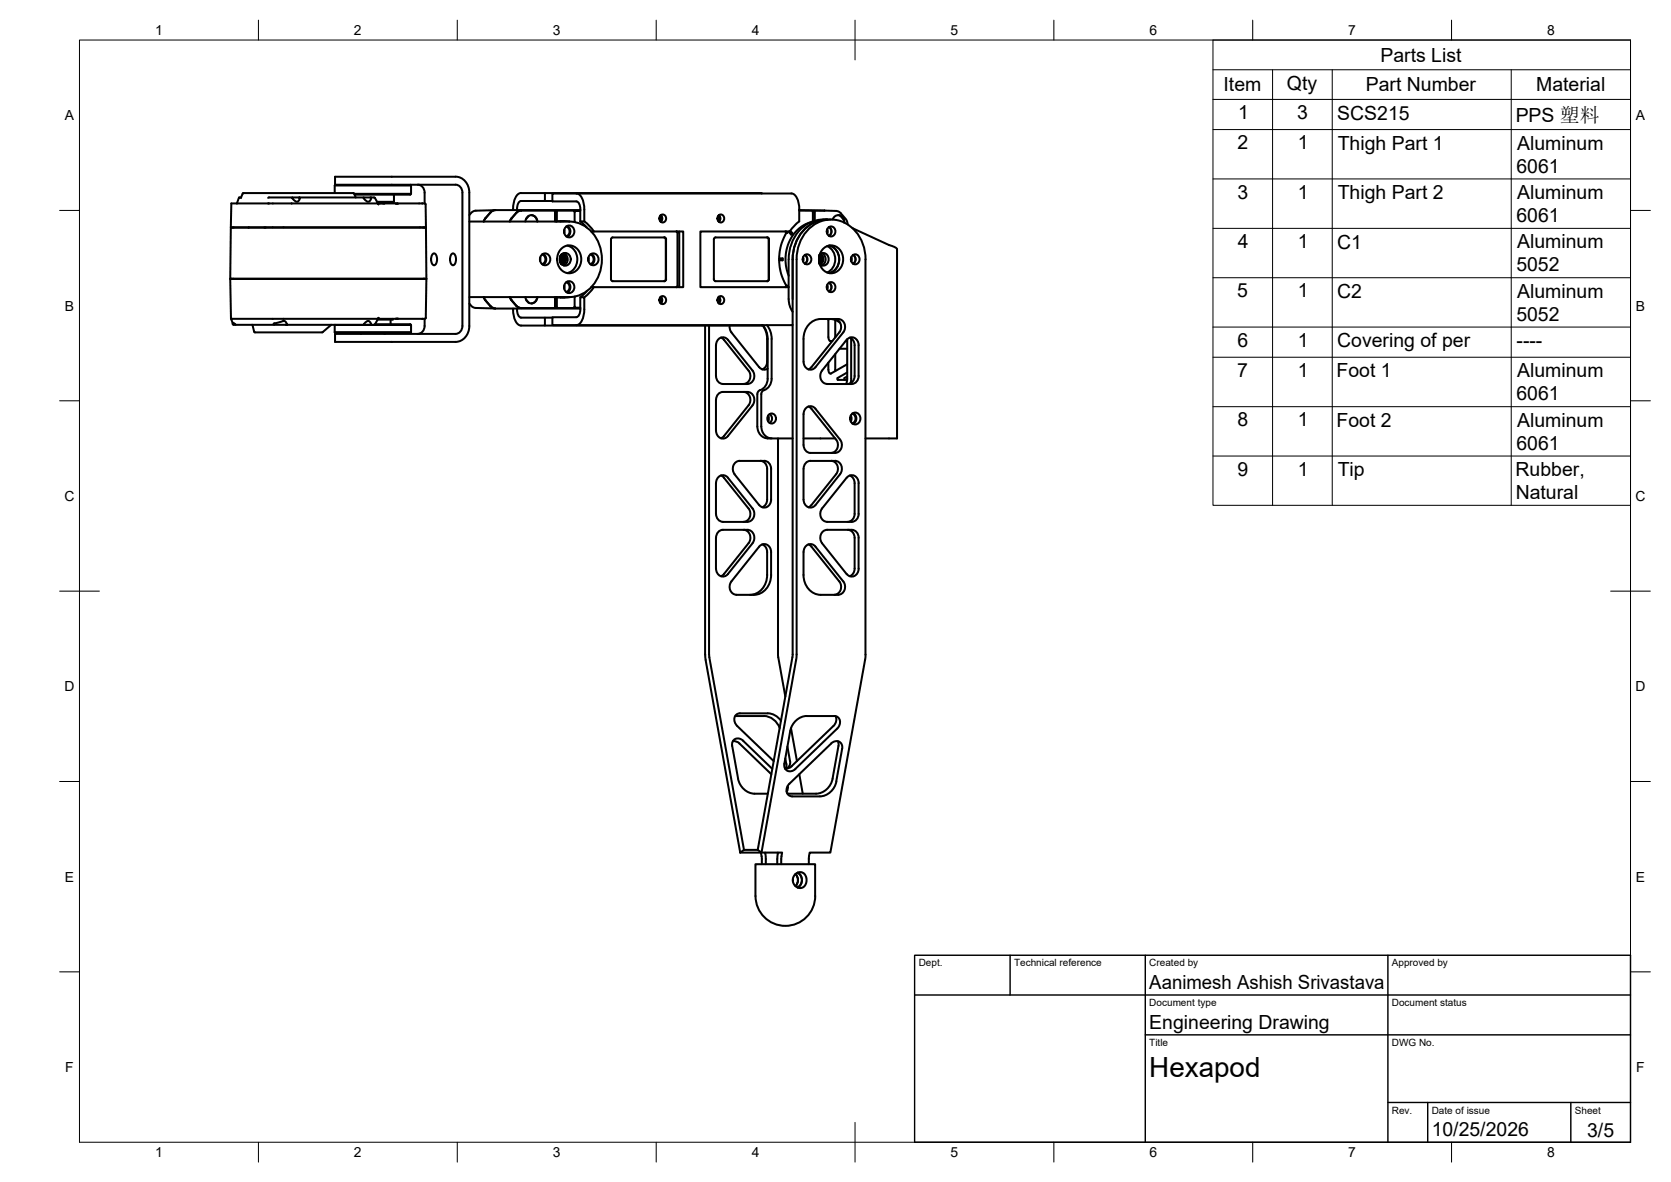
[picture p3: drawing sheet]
<svg xmlns="http://www.w3.org/2000/svg" width="420mm" height="297mm" viewBox="0 0 420 297" stroke-linecap="round" stroke-linejoin="round" font-family="sans-serif">
<!-- layer: Visible -->
<g fill="none" stroke="#000" stroke-width=".51">
<path d="M58 57.2h49.1l.1 12.8h-49.3zM58.7 57.1v.1M59.6 51.1h13.7M60.6 49.6l-.6 .1-.4 1.4M62.5 57.1v.1M66.5 57.1v.1M66.8 57.1v.1M67.7 49.6l-.3 .1M67.7 49.6h26.3l1.2 1.8-.3-.3h-21.6M73.3 51.1h.1M73.5 49.6l.1 .3a1.14 1.14 0 0 0 1.3 .7l.5-.7-.2-.3M84.2 46.6h19.2"/>
<path d="M84.3 46.4l-.1 .2v1.9M89.1 48.7h14.3M89.4 49.6l-.5-1.1h-27.7l-.6 1.2M91.4 49.6l.1 .3M93.1 49.6l.2 .3-.4 .7a1.11 1.11 0 0 1-1.4-.7M94.8 50.7h4.3M95.1 50.9l-.1 .2h11.2M95.3 50.9l-.2 .1M95.3 51v.1M95.8 50.9l-.1 .2M95.9 50.9l-.1 .1M95.9 51l-.1 .1"/>
<path d="M96.2 50.9l-.1 .2M96.3 50.9l-.1 .1M96.3 51v.1M96.5 51.1l.1-.1-.1 .1M96.6 50.9v.1M96.8 50.9l-.2 .2zM99.1 48.9v1.8l-.3 .2h-3.9M99.9 51.1l.1 .1-.5-.1M103.2 46.4l.2 .2M103.4 46.6v2.1a2.85 2.85 0 0 1-2.1 .2h-12.1M105 46.4a1.88 1.88 0 0 1 1.8 2v2.7h-.6M106.2 51.1h.1"/>
<path d="M106.4 57.1v.1M106.8 57.1v.1M106.8 51.1l.2 .3 .1 5.7h-49.1l.2-6h1.4M114.5 44.4h-30.3v2h30.3M114.5 44.4a3.8 3.8 0 0 1 3.5 4v33.5a3.8 3.8 0 0 1-3.5 4h-30.3v-2h30.3a1.88 1.88 0 0 0 1.8-2v-33.5a1.88 1.88 0 0 0-1.8-2M118 55.7h3.6M121.6 55.7h21.5a8.9 8.9 0 0 1 8.2 9.5 8.9 8.9 0 0 1-8.2 9.5h-21.5M123.3 53.4l-1.3 1.5-.4 .8M123.4 53.4l-1.3 1.5-.5 .7M124.5 52.8l-5.1 .2-.8 .3-.6 .7M124.5 52.8l-.6 .2-.6 .4M129 52.5v.3"/>
<path d="M129.8 53.5l-1.6 2.2M130 52.5a1.95 1.95 0 0 1 1-2h6v-2h-6a3 3 0 0 0-1.9 3.1l-.1 .9M130 52.5v.3M131.1 52.9l-.7 .2-.5 .4M132.1 55.7a1.51 1.51 0 0 1 1.5-1.6 1.51 1.51 0 0 1 1.5 1.6M133 54.2l-.8 .9M133.6 54.1a1.6 1.6 0 0 1 1.5 1.6M137 48.5l54.5 .1M137 50.5h1.9M139.9 53l.1 2.6M139.9 53.1l-.4-.1 .1 2.7M139.9 53.1v2.5"/>
<path d="M140.8 55.7h2.4M141.9 57.7v.9M142 55.6l-2.2 .1M142.3 57a1.44 1.44 0 0 1 2.1 .6 1.44 1.44 0 0 1-.9 2 1.47 1.47 0 0 1-1.6-.9 1.47 1.47 0 0 1 .4-1.7zM142.4 56.9a1.31 1.31 0 0 1 .8 1.3 1.31 1.31 0 0 1-.8 1.2M142.6 56.8a1.58 1.58 0 0 1 0 2.7M144.5 55.7v.1M144.5 53.2h.1M144.9 48.6a3 3 0 0 1 2 3.1v3.9M145.9 52.8h-21.3l-.7 .1-.5 .5M145.9 52.9h-14.9l-.6 .2-.6 .4M145.9 53h-1.6l.2 .1v2.6"/>
<path d="M145.9 55.6h1M145.9 55.6l1.6 1.6M146.9 55.6l1.3 1.2 1.1 1.4M148.7 58.2h.6M149.3 58.2h22.5v14h-22.5M166 54.3l.2 .6-.2 .6M166 54.2a.9 .9 0 0 1 1.3 .1 .9 .9 0 0 1 0 1.2 .9 .9 0 0 1-1.3 .1 1.13 1.13 0 0 1 0-1.4zM166.1 54.1l.4 .8-.4 .8M167 59.7l.4 .5v10l-.4 .5M167 59.7h-12.9l-.5 .5v10l.2 .4 13.2 .1M167.1 59.7l.4 .5M170 58.2h.1"/>
<path d="M170.1 58.2l.2 .2v13.6l-.2 .1M170.2 58.2h.1M170.3 58.3h.1M170.8 58.2v14M179.7 59.7h13.4l.3 .5-.1 10.2-.4 .3-13.2-.1-.2-.4v-10zM180.6 54.3l.2 .6-.2 .6M180.6 54.2a.9 .9 0 0 1 1.3 .1 .9 .9 0 0 1 0 1.2 .9 .9 0 0 1-1.3 .1 1.13 1.13 0 0 1 0-1.4zM180.7 54.1l.4 .8-.4 .8M192.9 59.7l.3 .2 .1 .3v10l-.4 .5M197.4 58.2h.1M197.5 58.2l.3 .3-1.4 3.2-.5 3.2 .1 2.2 .4 1.6 1.4 3.1-.4 .4M197.7 58.2v.1"/>
<path d="M198.7 58l.5 .6M198.7 58l.5 .6-.3 .4-.7-.8M199 48.6h-60.1v2h6a1.65 1.65 0 0 1 1 2v3M199 48.6a3 3 0 0 1 1.9 3.1l.1 3.9-1.3 1.2-1.1 1.4h-22.5v14l22.2-.1M199.2 58.6l-.3 .4M201 52.9h6.3l3.4 .2 .5 .2 1.5 1.8 .4 1.3M201 52.8l6.3 .1M203.8 55.8a9.8 9.8 0 0 0-5.8 12.6l.3 .9M204.8 55.5v-2.4l-.5-.1 .1 2.6M204.8 53v2.5M208 55.2a9.2 9.2 0 0 0-8.6 8.7l-.2 101.3M208 57.7v.9"/>
<path d="M208.3 57.1a1.16 1.16 0 0 1 1.8 1.1 1.16 1.16 0 0 1-1.8 1 1.38 1.38 0 0 1 0-2.1zM208.5 57a1.36 1.36 0 0 1 0 2.3M209 55.2a9.4 9.4 0 0 0-10.7 10M209.4 55.2a1.51 1.51 0 0 1 1.8-1.1 1.51 1.51 0 0 1 1.1 1.8M210.7 54.1l.5 .1 .9 1 .1 .7M214.4 57.3l10.5 4.7 .7 .7v47.5h-8M58.7 70v.1M95.2 79.9l-.9 1.6M95.2 79.9l-.3 .2M106.5 70v.1M106.8 70v.1M107.1 79.9l.1-9.8h-49.3l.2 10 .4 1.1"/>
<path d="M107.1 79.9l-.3 .2M108.9 63.8l.2-.1a1.86 1.86 0 0 1 0 3 1.93 1.93 0 0 1-.2-2.9zM113.7 63.8l.2-.1a1.86 1.86 0 0 1 0 3 1.93 1.93 0 0 1-.2-2.9zM118 76.3l.6 .7 .8 .4 5.1 .1M118 74.7h3.6M121.6 74.6l.2 .6 1.5 1.7M121.6 74.7l.5 .8 1.3 1.4M123.3 76.9l.6 .5 .6 .1M123.4 76.9l.5 .5 .7 .1M124.6 77.5h21.3M128.2 74.7l.4 .7M128.5 75.4l1.3 1.4"/>
<path d="M128.6 75.4l1.2 1.4M129 77.5v.3a4.4 4.4 0 0 0 1.6 3.9l6.4 .1v-2M129.8 76.8l.6 .5 .6 .1h14.9M129.9 76.8l.5 .5 .7 .1M130 77.5v.3a2 2 0 0 0 1 2h7.9M132.1 74.7a1.51 1.51 0 0 0 1.5 1.5 1.51 1.51 0 0 0 1.5-1.5M132.2 75.2l.8 .9M135.1 74.7a1.65 1.65 0 0 1-1.5 1.5M135.8 64.7v.9M136.3 63.9a1.31 1.31 0 0 1 .8 1.3 1.31 1.31 0 0 1-.8 1.2M136.3 64a1.44 1.44 0 0 1 2 .6 1.44 1.44 0 0 1-.8 2 1.47 1.47 0 0 1-1.7-.9 1.47 1.47 0 0 1 .5-1.7zM136.5 63.8a1.58 1.58 0 0 1 0 2.7"/>
<path d="M138.9 79.7h6a1.62 1.62 0 0 0 1-2v-3h1a10.7 10.7 0 0 1-.7 6.1l-.8 .8-.5 .1h-6zM139.6 74.7l-.1 2.6h.4M139.8 74.7l2.2 .1M139.9 74.7v2.6M140 74.7l-.1 2.6M140.8 64.7v.9v-.9M140.9 64.5l.1 .8-.2 .5 .2-.5zM140.9 64.4l.3 .9-.3 .7M140.9 64.3l.3 1-.3 .7M141 64.2l.3 .7v.6l-.3 .6 .3-.8v-.5zM141 62.7a3 3 0 0 1 3.5-.7 3 3 0 0 1 1.7 3.2 3 3 0 0 1-2 3.2 3 3 0 0 1-3.6-1.3 3.9 3.9 0 0 1 .4-4.4zM141 64.2l.3 .3 .2 .9-.5 .8"/>
<path d="M141.1 64.1l.3 .5 .1 .7-.5 .9M141.1 64.1l.4 .5 .1 .7-.5 .9M141.1 64l.6 .6 .1 .8-.2 .5-.5 .4 .4-.4 .3-.7-.2-.7zM141.2 64l.5 .4 .2 .7-.2 .8-.5 .4 .6-.6 .1-.6-.2-.8zM141.2 63.9l.6 .3 .2 .8M141.3 63.9a1.54 1.54 0 0 1 2.2 .7 1.54 1.54 0 0 1-.9 2.1 1.58 1.58 0 0 1-1.8-.9 1.58 1.58 0 0 1 .5-1.9zM141.4 63.8l.5 .4 .3 .6-.1 .7-.3 .5M141.5 63.7l.6 .6 .2 1-.2 .7-.7 .5M141.7 63.6a1.68 1.68 0 0 1 1 1.6 1.68 1.68 0 0 1-1 1.5M141.9 71.7v.9M142 65l-.2 .9-.6 .5 .6-.4M142.1 65l-.3 1"/>
<path d="M142.3 70.9a1.44 1.44 0 0 1 2.1 .7 1.44 1.44 0 0 1-.9 2 1.47 1.47 0 0 1-1.6-.9 1.47 1.47 0 0 1 .4-1.8zM142.4 70.9a1.31 1.31 0 0 1 .8 1.3 1.31 1.31 0 0 1-.8 1.2M142.6 61.7a3.6 3.6 0 0 1 2.6 3.5 3.6 3.6 0 0 1-2.6 3.4M142.6 70.8a1.58 1.58 0 0 1 0 2.7M143.2 74.7h-2.4M144.3 77.3h1.6M144.5 74.6v2.6l-.2 .2M144.5 77.1h.1M144.5 74.5v.1M147.5 73.2l-1.6 1.5M147.9 65.4h.1M147.9 64.9h.1"/>
<path d="M147.9 64.7v.9M148.4 63.9a1.31 1.31 0 0 1 .9 1.3 1.31 1.31 0 0 1-.9 1.2M148.4 64a1.44 1.44 0 0 1 2.1 .6 1.44 1.44 0 0 1-.9 2 1.47 1.47 0 0 1-1.6-.9 1.47 1.47 0 0 1 .4-1.7zM148.7 72.2h.6M148.7 63.8a1.58 1.58 0 0 1 0 2.7M149.3 72.2l-1.1 1.4-1.3 1.1M166 74.8l.2 .6-.2 .6M166 74.7a.9 .9 0 0 1 1.3 .1 .9 .9 0 0 1 0 1.2 .9 .9 0 0 1-1.3 .1 1.13 1.13 0 0 1 0-1.4zM166.1 74.6l.4 .8-.4 .8M167.5 60.2v10M167.5 70.2l-.4 .5M170.1 72.2h-.1"/>
<path d="M170.1 72.1v.1M170.2 72.1v.1M180.6 74.8l.2 .6-.2 .6M180.6 74.7a.9 .9 0 0 1 1.3 .1 .9 .9 0 0 1 0 1.2 .9 .9 0 0 1-1.3 .1 1.13 1.13 0 0 1 0-1.4zM180.7 74.6l.4 .8-.4 .8M195.9 64.9h.9v.5h-.9M196.8 64.9v.5M197.7 72.1v.1M198.3 65.2v10M198.3 75.2l.3 1.7 .7 1.5M201.9 64.7v1M202.3 64.2a1.16 1.16 0 0 1 1.7 1 1.16 1.16 0 0 1-1.7 1 1.38 1.38 0 0 1 0-2z"/>
<path d="M202.4 64.1a1.36 1.36 0 0 1 0 2.2M205.9 65v.3M205.9 64.9v.5M206 64.6l.1 .3-.1 .8zM206 64.4l.2 .7-.2 .8M206 64.2l.4 .9-.4 1 .4-.9-.4-1M206.1 64.1l.3 .4 .2 .6-.1 .5-.4 .6 .4-1-.1-.6zM206.1 64l.6 .4 .2 .6-.3 1-.5 .3 .6-.5 .1-.5-.2-1zM206.1 64l.5 .6 .1 .7-.2 .6-.4 .4M206.2 63.9a1.54 1.54 0 0 1 2.1 .5 1.54 1.54 0 0 1-.6 2.1 1.24 1.24 0 0 1-1.5 0M206.2 63.8l.6 .5 .3 .9-.3 .8-.7 .4M206.6 63.6a1.68 1.68 0 0 1 1 1.6 1.68 1.68 0 0 1-1 1.5"/>
<path d="M206.8 62.7a3 3 0 0 1 3.5-.7 3 3 0 0 1 1.7 3.2 3 3 0 0 1-2 3.2 3 3 0 0 1-3.6-1.3 3.9 3.9 0 0 1 .4-4.4zM208 61.9a3.7 3.7 0 0 1 2 3.3 3.7 3.7 0 0 1-2 3.3M208 71.7v.9M208.3 71.1a1.16 1.16 0 0 1 1.8 1.1 1.16 1.16 0 0 1-1.8 1 1.38 1.38 0 0 1 0-2.1zM208.5 61.7a3.6 3.6 0 0 1 2.5 3.5 3.6 3.6 0 0 1-2.5 3.4M208.5 71a1.36 1.36 0 0 1 0 2.3M214 64.7v1M214.4 64.2a1.16 1.16 0 0 1 1.7 1 1.16 1.16 0 0 1-1.7 1 1.38 1.38 0 0 1 0-2zM214.5 64.1a1.36 1.36 0 0 1 0 2.2M58.1 80.1h36.8M58.5 81.2l.2 .4M58.5 81.2l.3 .1"/>
<path d="M58.7 81.6h13.3M58.8 81.2l.4 .4M63.5 81.6l.4 1.8 .2 .1M64.1 83.5h16.9M69 81.2l-.2 .2 .2 .2M71.2 80.7l-2.2 .6M71.2 80.7a.94 .94 0 0 1 .9 .8M72.1 81.5l-.1 .1h19.5l.1-.2a1.07 1.07 0 0 1 1.3-.7l.4 .7-.2 .2M83.3 81.6l-2.3 1.9M84.2 83.5a2.93 2.93 0 0 0 2.1 .2h15a2.93 2.93 0 0 0 2.1-.2M84.2 83.5h19.2M84.2 81.7h19.2"/>
<path d="M84.2 81.7v1.8M84.2 81.6v.1M90.8 83.7v.2M91.5 81.6h2.6M94.1 81.6l9.1-.1 .2 .2v1.8M95.1 80.1h11.7M96.8 83.7v.2M98.2 80.3v1.2M98.8 80.1v.2h-3.9M100 80.1h-.5M106.8 80.1a3.4 3.4 0 0 1-.9 3.5l-.9 .3M177.3 81.8v82.7"/>
<path d="M178.3 81.8v82.7M181.3 84.8l.7 .6M181.8 98.5a1.91 1.91 0 0 0-1.8 2v7.7a1.71 1.71 0 0 0 1 1.8 1.71 1.71 0 0 0 2-.4l6.2-7.7a2.06 2.06 0 0 0-1.3-3.4h-6.1M182 85.4l6.2 7.7M183 85.4l6.2 7.7M183 85.4a1.71 1.71 0 0 0-2-.5 1.71 1.71 0 0 0-1 1.9v7.7a1.91 1.91 0 0 0 1.8 2M183.5 81.8l.1 1.1 .3 .6M183.9 83.5l7 8.8a1.57 1.57 0 0 0 2.1 .3M187 98.5a2.05 2.05 0 0 1 1.2 3.4l-6.2 7.7-.7 .5M188.2 93.1a2.05 2.05 0 0 1-1.2 3.4M189.2 93.1a2.05 2.05 0 0 1-1.3 3.4h-6.1M190.4 99v8.2"/>
<path d="M191.4 99v8.2a2.85 2.85 0 0 0 2.6 3M191.5 81.7l-54.5 .1M191.7 81.7l.6 1 .6 1.8v6.4a2.01 2.01 0 0 1-1.2 1.9M191.8 81.7l.7 1 .5 1.8v10.7a3.1 3.1 0 0 1-2.2 3l-.4 .8M192.1 98.1a.99 .99 0 0 0-.7 .9M192.8 81.7l.9 1.6 .3 1.9M194 85.2v10a2.95 2.95 0 0 1-1.9 2.9M199.3 81.7h-54.4M203.6 81.3a4 4 0 0 1 2.8-1.1h4.4a2.05 2.05 0 0 1 1.2 3.3l-7 8.8a1.71 1.71 0 0 1-2 .4 1.71 1.71 0 0 1-.9-1.8l-.1-5.7a5.4 5.4 0 0 1 1.6-3.9zM206.7 93.1a2.05 2.05 0 0 0 1.3 3.4h6.2a1.91 1.91 0 0 0 1.7-2M208.3 80.4v4.3M208.3 91.2v1.7"/>
<path d="M208.3 92.9l.2 .8 .4 .2M208.3 84.7a.9 .9 0 0 0 .5 1M208.3 80.2v.2M208.7 80.2l1.3 .2 1.2 .7M208.8 85.7h.5M209.7 80.2h.2M209.8 80.2a2.05 2.05 0 0 1 1.2 3.3l-7 8.8-.7 .5M210 89v4.2M210 80.4v4.4M210.7 95.5h2.3M211.1 87.6h1.9M212.6 85.7h.4"/>
<path d="M212.9 85.4l-6.2 7.7M212.9 85.4a1.71 1.71 0 0 1 2-.5 1.71 1.71 0 0 1 1 1.9M213 94.6l-.6 .4v.4M213 93.6l-2.4 1.4 .1 .4M213 85.2v10l-.2 1.3M213 91.5l-4.1 2.4M213.7 84.8a1.96 1.96 0 0 1 1.2 2v7.7a1.88 1.88 0 0 1-1.7 2M214 85v10.5l-.2 .8M215.9 86.8v7.7M181.3 119.5l.7 .6 6.2 7.7a2.04 2.04 0 0 1-1.2 3.3M186 115.8h6.2M186 115.8a2.08 2.08 0 0 0-1.3 3.4l6.2 7.7a1.71 1.71 0 0 0 2 .5 1.71 1.71 0 0 0 1-1.8"/>
<path d="M190.4 107.2a2.85 2.85 0 0 0 2.6 3M191.2 115.8a1.88 1.88 0 0 1 1.7 2v7.8M192.2 115.8a1.88 1.88 0 0 1 1.7 2v7.8M193 110.2h6.3M193.2 104.4l.1 .8-.1 .7M193.4 104.2a1.16 1.16 0 0 1 1.7 1 1.16 1.16 0 0 1-1.7 1 1.38 1.38 0 0 1 0-2zM193.5 104.1a1.36 1.36 0 0 1 0 2.2M195.6 110.2l.1 55M202 110.2h8M202.8 102.4a1.54 1.54 0 0 1 2.2 .3l6.2 7.8a2.05 2.05 0 0 1-1.2 3.3h-6.2a1.88 1.88 0 0 1-1.7-2v-7.7a2.11 2.11 0 0 1 .7-1.7zM203.3 102.2l.7 .5 6.2 7.8a2.05 2.05 0 0 1-1.2 3.3M203.8 115.8h6.2"/>
<path d="M203.8 115.8a1.88 1.88 0 0 0-1.7 2l-.1 7.8M209 115.8a2.05 2.05 0 0 1 1.2 3.4l-6.2 7.7-.7 .6M210 115.8a2.05 2.05 0 0 1 1.2 3.4l-6.2 7.7a1.71 1.71 0 0 1-2 .5 1.71 1.71 0 0 1-.9-1.8M213.7 119.5a1.96 1.96 0 0 1 1.2 1.9M213.9 104.4a1.42 1.42 0 0 1 0 1.5M214.3 103.9a1.31 1.31 0 0 1 .8 1.3 1.31 1.31 0 0 1-.8 1.2M214.3 104a1.44 1.44 0 0 1 2 .6 1.44 1.44 0 0 1-.8 2 1.47 1.47 0 0 1-1.7-.8 1.47 1.47 0 0 1 .5-1.8zM214.5 103.8a1.58 1.58 0 0 1 0 2.8M180 121.4v7.7a1.88 1.88 0 0 0 1.8 2M180 121.4a1.71 1.71 0 0 1 1-1.8 1.71 1.71 0 0 1 2 .5l6.2 7.7a2.05 2.05 0 0 1-1.3 3.3l-6.1 .1M181.8 133.1a1.91 1.91 0 0 0-1.8 2.1v7.7a1.71 1.71 0 0 0 1 1.8 1.71 1.71 0 0 0 2-.5l6.2-7.7a2.06 2.06 0 0 0-1.3-3.4h-6.1M187 133.1a2.05 2.05 0 0 1 1.2 3.4l-6.2 7.7-.7 .6"/>
<path d="M191.7 136.8a1.96 1.96 0 0 1 1.2 1.9v5.8M192.9 125.6a2.01 2.01 0 0 1-1.2 1.9M203.3 136.8l.7 .6 7 8.7M212.9 120.1l-6.2 7.7a2.05 2.05 0 0 0 1.3 3.3l6.2 .1a1.91 1.91 0 0 0 1.7-2.1M212.9 120.1a1.71 1.71 0 0 1 2-.5 1.71 1.71 0 0 1 1 1.8M213.2 133.1a1.88 1.88 0 0 1 1.7 2.1v7.7a2.01 2.01 0 0 1-1.2 1.9M214.9 121.4v7.7a1.88 1.88 0 0 1-1.7 2M215.9 121.4v7.7M215.9 135.2v7.7M215.9 135.1a1.88 1.88 0 0 0-1.7-2h-6.2a2.05 2.05 0 0 0-1.3 3.4l6.2 7.8M183.9 146.1a2.05 2.05 0 0 0 1.3 3.4h4.3M192.9 144.5a4.7 4.7 0 0 1-4.3 5"/>
<path d="M193.9 144.5a4.7 4.7 0 0 1-4.3 5M193.9 144.5v-5.8a1.71 1.71 0 0 0-1-1.8 1.71 1.71 0 0 0-2 .5l-7 8.7M202 144.5a4.7 4.7 0 0 0 4.4 5h4.4a2.07 2.07 0 0 0 1.2-3.4M202 144.5l.1-5.8a1.71 1.71 0 0 1 .9-1.8 1.71 1.71 0 0 1 2 .5l7 8.7M211 146.1a2.05 2.05 0 0 1-1.2 3.4M215.9 142.9a1.71 1.71 0 0 1-1 1.8 1.71 1.71 0 0 1-2-.5M177.3 164.5l.1 1.3M177.4 165.8l8.7 48.5M178.3 164.5l.1 .7M178.4 165.2l8.7 48.4M185.1 179.9h7M185.1 179.9l-.2 .1"/>
<path d="M192.1 179.9a4.5 4.5 0 0 1 4 3.1M195.7 165.2l1.8 9.9M199.2 165.2l-8.7 48.4M200.2 165.8l-8.7 48.5M200.2 165.8l.1-100.6a9.6 9.6 0 0 1 7.6-10 8.8 8.8 0 0 1 9.5 7.5l.2 2.5v100l-8.8 49.1h-5.2l-.2 2.9M202.8 179.9h7M202.9 179.9a4.5 4.5 0 0 0-4.2 3.8M209.8 179.9a1.74 1.74 0 0 1 1.4 1.4 1.74 1.74 0 0 1-.7 1.8M210.1 180a2.11 2.11 0 0 1-.5 2.4l-10.6 10.2M184.3 186.3l1 .1 .6 .4 8.1 7.8M186.9 186.2l7.3 7M186.9 186.2a1.56 1.56 0 0 0-1.9-.5 1.56 1.56 0 0 0-.9 1.8l1.5 8.2a4.5 4.5 0 0 0 4.1 3.8h3.4"/>
<path d="M196.4 181.1l-1.3-1.2-1.5-.6h-7.5a1.74 1.74 0 0 0-1.5 1.3 1.74 1.74 0 0 0 .8 1.8l9.1 8.9M197.5 190.6l.2 1.4M197.7 192l-.1 1.1M198 199.4l.2 .1M198 187.6l.7 3.7a1.5 1.5 0 0 1-1.2 1.9M198.1 197.5v.8l-.3 .6M198.5 197a1.74 1.74 0 0 0-.8 1.8 1.74 1.74 0 0 0 1.5 1.3h6.9M198.7 183.7l-1.5 8.3a1.56 1.56 0 0 0 .9 1.7 1.56 1.56 0 0 0 1.9-.5M198.9 183l1.5 8.3M199 192.6l-.6 .4-1 .1M201 194.6l.8 4.9M210.3 196.4l1.5-8.3a1.56 1.56 0 0 0-.9-1.8 1.56 1.56 0 0 0-1.9 .5l-10.5 10.2"/>
<path d="M210.3 196.4a4.5 4.5 0 0 1-4.1 3.7M210.5 183.1l-10.5 10.1M210.7 186.3l.2 .8-1.5 8.6a4.5 4.5 0 0 1-4.2 3.8h-7M189.9 217.2h15.1v8a7.5 7.5 0 0 1-7.5 7.5 7.5 7.5 0 0 1-7.6-7.5zM190.5 213.6l1 .7h5.2l-.3 2.9M190.5 213.6h-3.4l-1 .7M191.3 214.3l.3 2.9M191.4 214.2l-5.3 .1M192.4 214.3l.2 2.9M195.6 214.3l-.2 2.9M199.9 219.8l1.2-.6 .7 .1 .6 .5 .4 .8v.9l-.3 .9-.5 .5-1.1 .2-.7-.3-.5-.4-.3-.8-.1-.7zM200 219.6a2.22 2.22 0 0 1 0 3.1"/>
<path d="M200.6 219.3a2.13 2.13 0 0 1 0 3.7"/>
</g>
<g fill="#000">
<circle cx="67.4" cy="51.1" r=".25"/>
<circle cx="119.7" cy="52.9" r=".25"/>
<circle cx="170.3" cy="58.4" r=".25"/>
<circle cx="197.7" cy="58.6" r=".25"/>
<circle cx="210.2" cy="53" r=".25"/>
<circle cx="197.7" cy="71.8" r=".25"/>
</g>
<!-- layer: BORDER -->
<g fill="none" stroke="#000" stroke-width=".25">
<path d="M20 10.1h390v276.9h-390zM65 5.1v5M115 5.1v5M165 5.1v5M215 5.1v10M265 5.1v5M315 5.1v5M365 5.1v5M15 52.9h5M410 52.9h5M15 100.7h5M410 100.7h5"/>
<path d="M15 148.6h10M405 148.6h10M15 196.4h5M410 196.4h5M15 244.2h5M410 244.2h5M65 287v5M115 287v5M165 287v5M215 282.1v9.9M265 287v5M315 287v5"/>
<path d="M365 287v5"/>
</g>
<!-- layer: TITLEBLOCK -->
<path d="M230 240.1h180v46.9h-180zM230 250h180M254 240.1v9.9M288 240.1v46.9M349 240.1v46.9M288 260.1h122M349 277.1h61M359 277.1v9.9M395 277.1v9.9" fill="none" stroke="#000" stroke-width=".36"/>
<!-- layer: Parts Lists -->
<g fill="none" stroke="#000" stroke-width=".25">
<path d="M305 10.1h105v116.9h-105zM305 17.5h105M320 17.5v109.5M335 17.5v109.5M380 17.5v109.5M305 25h105M305 32.6h105M305 45h105M305 57.4h105M305 69.8h105M305 82.2h105M305 89.8h105"/>
<path d="M305 102.2h105M305 114.6h105"/>
</g>
<text font-size="7" x="289" y="270.6">Hexapod</text>
<g font-size="4.9">
<text x="347.1" y="15.5">Parts List</text>
<text x="307.7" y="23">Item</text>
<text x="323.6" y="22.5">Qty</text>
<text x="343.4" y="23">Part Number</text>
<text x="386.3" y="23">Material</text>
<text x="311.3" y="29.9">1</text>
<text x="326.1" y="29.9">3</text>
<text x="336.3" y="30">SCS215</text>
<text x="381.1" y="30.6">PPS 塑料</text>
<text x="311.2" y="37.5">2</text>
<text x="326.3" y="37.5">1</text>
<text x="336.4" y="37.6">Thigh Part 1</text>
<text x="381.5" y="37.6">Aluminum</text>
<text x="381.3" y="43.4">6061</text>
<text x="311.1" y="49.9">3</text>
<text x="326.3" y="49.9">1</text>
<text x="336.4" y="50">Thigh Part 2</text>
<text x="381.5" y="50">Aluminum</text>
<text x="381.3" y="55.8">6061</text>
<text x="311.2" y="62.3">4</text>
<text x="326.3" y="62.3">1</text>
<text x="336.2" y="62.4">C1</text>
<text x="381.5" y="62.4">Aluminum</text>
<text x="381.3" y="68.2">5052</text>
<text x="311.1" y="74.7">5</text>
<text x="326.3" y="74.7">1</text>
<text x="336.2" y="74.9">C2</text>
<text x="381.5" y="74.8">Aluminum</text>
<text x="381.3" y="80.6">5052</text>
<text x="311.1" y="87.1">6</text>
<text x="326.3" y="87.1">1</text>
<text x="336.2" y="87.3">Covering of per</text>
<text x="381.3" y="87.2">----</text>
<text x="311.1" y="94.7">7</text>
<text x="326.3" y="94.7">1</text>
<text x="336.1" y="94.8">Foot 1</text>
<text x="381.5" y="94.8">Aluminum</text>
<text x="381.3" y="100.6">6061</text>
<text x="311.1" y="107.1">8</text>
<text x="326.3" y="107.1">1</text>
<text x="336.1" y="107.2">Foot 2</text>
<text x="381.5" y="107.2">Aluminum</text>
<text x="381.3" y="113">6061</text>
<text x="311.1" y="119.5">9</text>
<text x="326.3" y="119.5">1</text>
<text x="336.4" y="119.6">Tip</text>
<text x="381.1" y="119.6">Rubber,</text>
<text x="381.1" y="125.4">Natural</text>
<text x="289" y="248.5">Aanimesh Ashish Srivastava</text>
<text x="289" y="258.6">Engineering Drawing</text>
<text x="360" y="285.5">10/25/2026</text>
<text x="399.1" y="285.7">3/5</text>
</g>
<g font-size="3.5">
<text x="39" y="8.8">1</text>
<text x="89" y="8.8">2</text>
<text x="139" y="8.8">3</text>
<text x="189" y="8.8">4</text>
<text x="239" y="8.8">5</text>
<text x="289" y="8.8">6</text>
<text x="339" y="8.8">7</text>
<text x="389" y="8.8">8</text>
<text x="16.3" y="30.2">A</text>
<text x="411.3" y="30.2">A</text>
<text x="16.3" y="78">B</text>
<text x="411.3" y="78">B</text>
<text x="16.2" y="125.9">C</text>
<text x="411.2" y="125.9">C</text>
<text x="16.2" y="173.7">D</text>
<text x="411.2" y="173.7">D</text>
<text x="16.3" y="221.6">E</text>
<text x="411.3" y="221.6">E</text>
<text x="16.4" y="269.4">F</text>
<text x="411.4" y="269.4">F</text>
<text x="39" y="290.8">1</text>
<text x="89" y="290.8">2</text>
<text x="139" y="290.8">3</text>
<text x="189" y="290.8">4</text>
<text x="239" y="290.8">5</text>
<text x="289" y="290.8">6</text>
<text x="339" y="290.8">7</text>
<text x="389" y="290.8">8</text>
</g>
<g font-size="2.5">
<text x="231" y="242.9">Dept.</text>
<text x="255" y="242.9">Technical reference</text>
<text x="289" y="242.9">Created by</text>
<text x="350" y="242.9">Approved by</text>
<text x="289" y="252.8">Document type</text>
<text x="350" y="252.8">Document status</text>
<text x="289" y="262.9">Title</text>
<text x="350" y="262.9">DWG No.</text>
<text x="350" y="279.9">Rev.</text>
<text x="360" y="279.9">Date of issue</text>
<text x="396" y="279.9">Sheet</text>
</g>
</svg>
